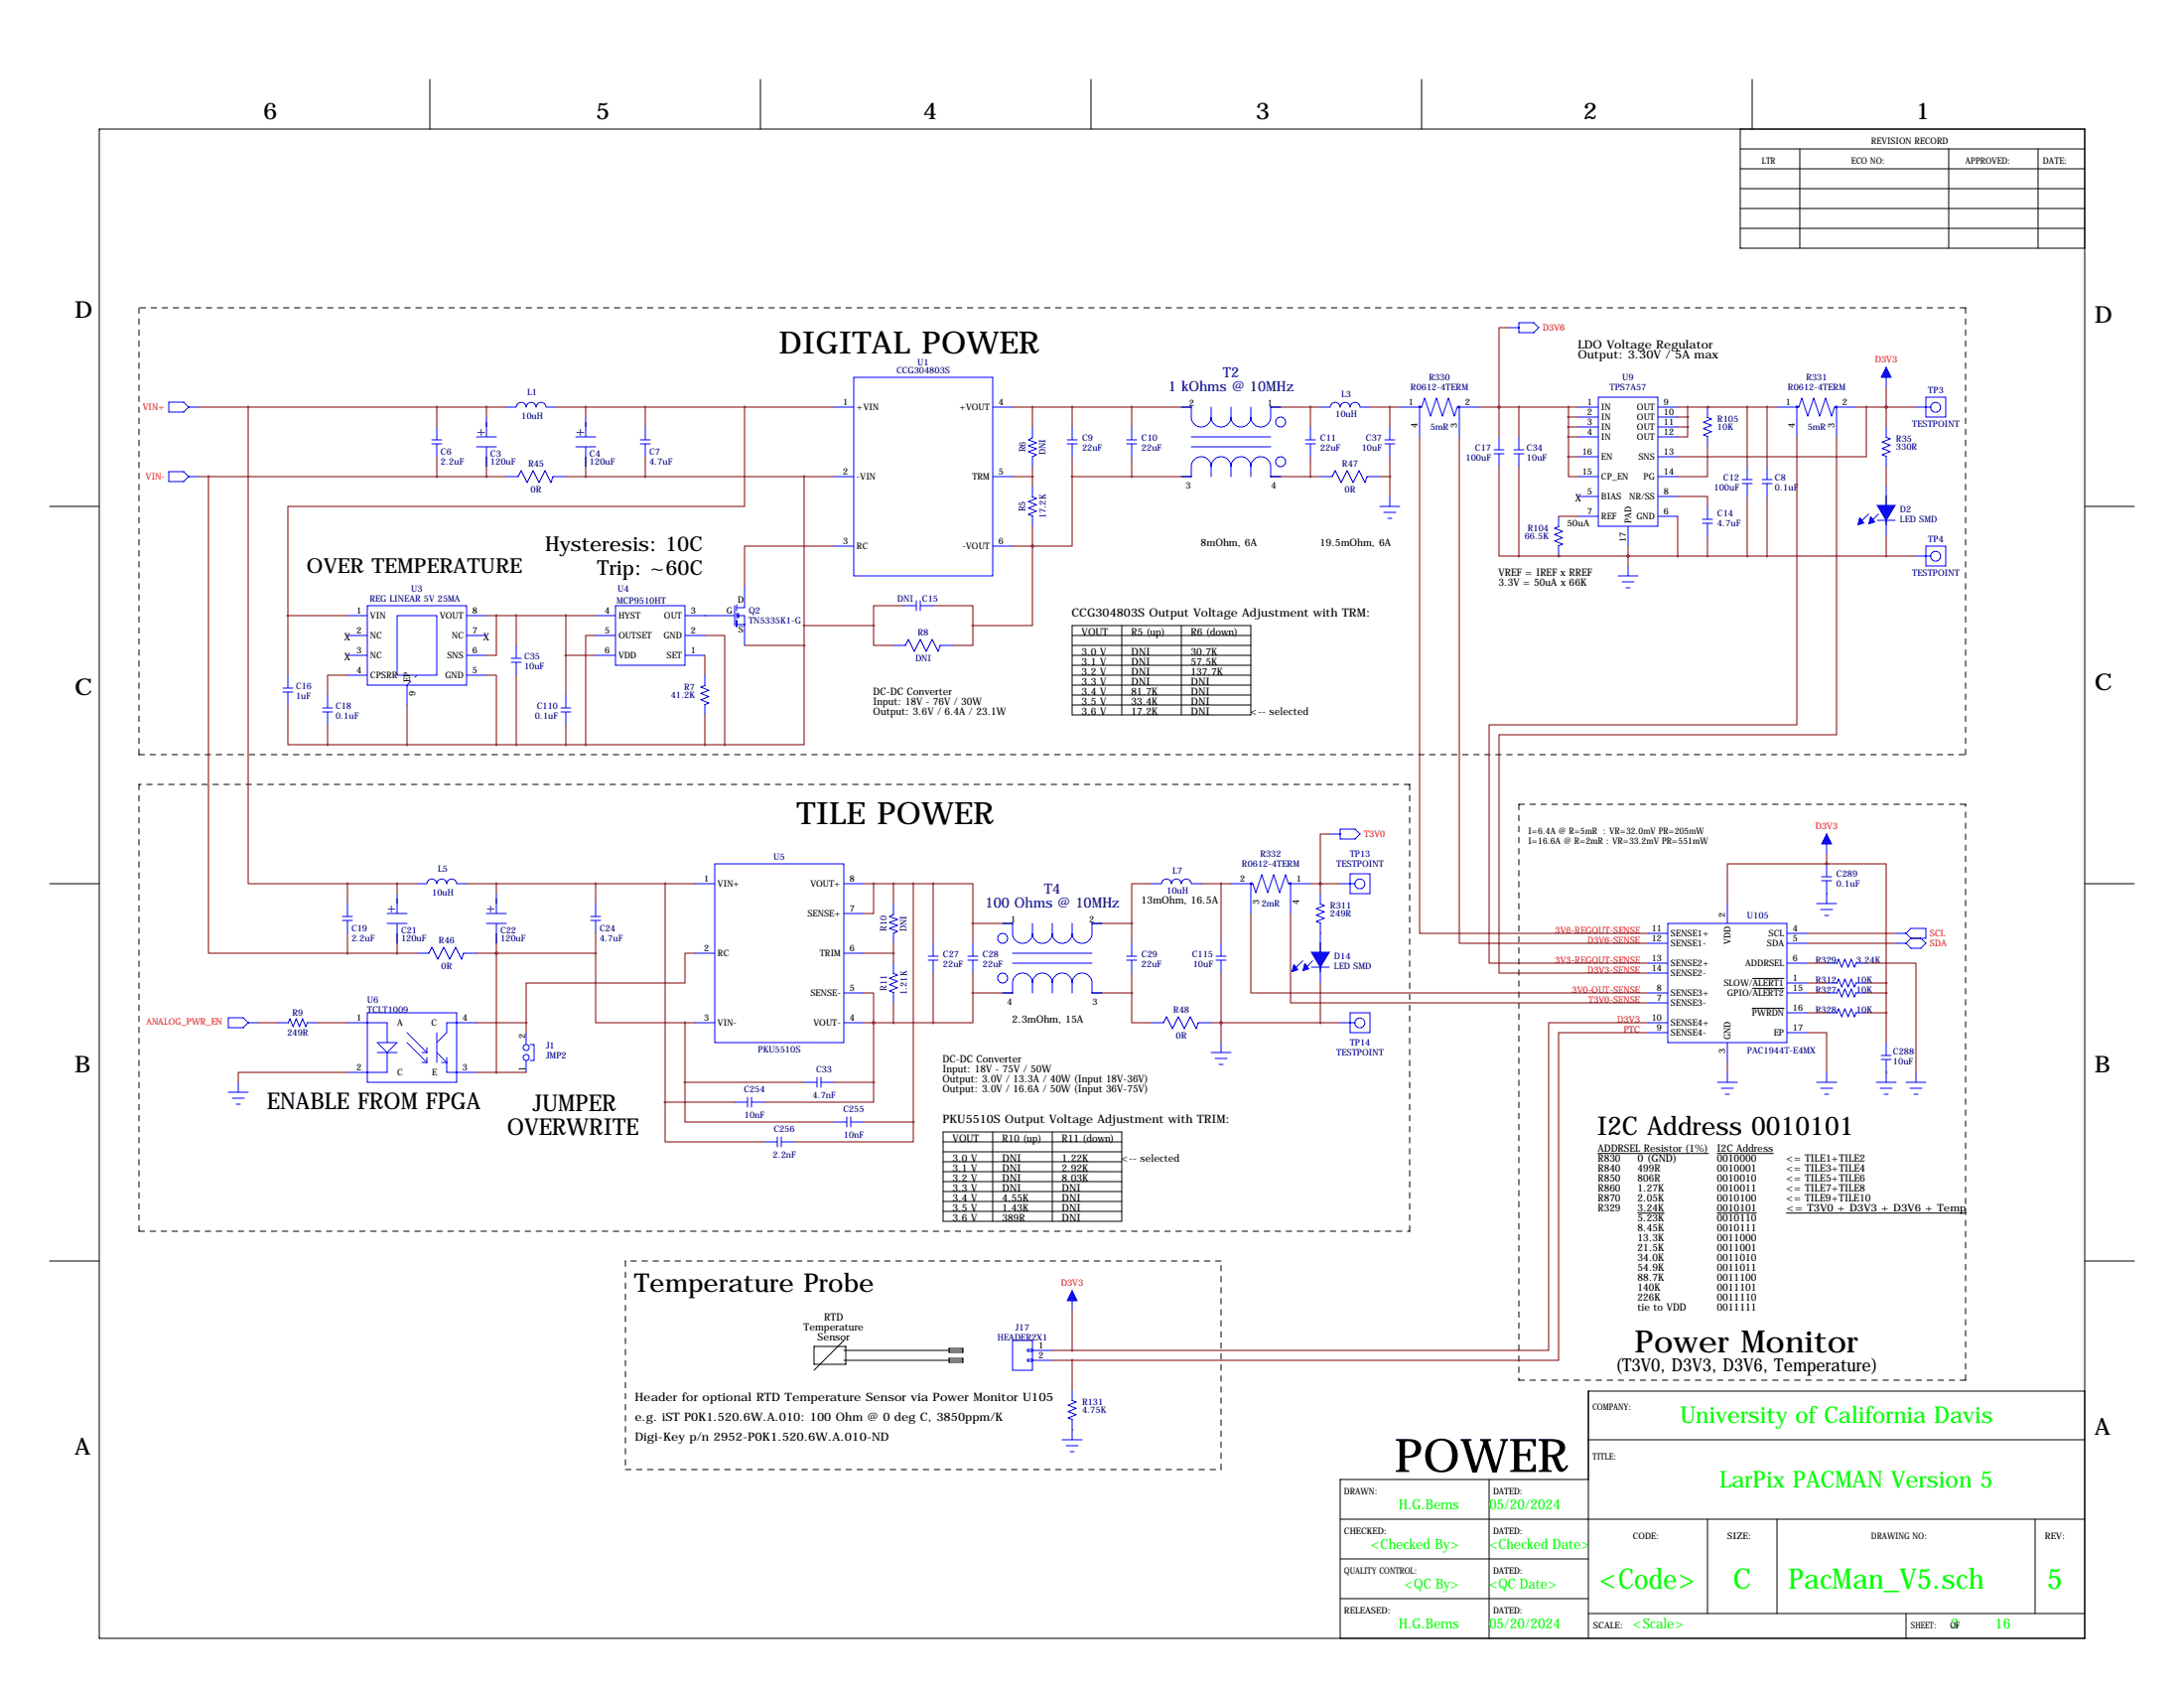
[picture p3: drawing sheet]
<svg xmlns="http://www.w3.org/2000/svg" width="559mm" height="432mm" viewBox="0 0 559 432" stroke-linecap="round" stroke-linejoin="round" font-family="sans-serif">
<g fill="none" stroke="#000" stroke-width=".25">
<path d="M25.4 33h508v386.1h-508zM110 20.3v12.7M194.6 20.3v12.7M279.1 20.3v12.7M363.7 20.3v12.7M445.3 38.1h88.1M445.3 33v30.5h88.1M448.3 20.3v12.7M460.5 38.1v25.4M498.6 38.1v25.4M521.5 38.1v25.4M445.3 48.3h88.1"/>
<path d="M445.3 43.2h88.1M445.3 53.3h88.1M445.3 58.4h88.1M12.7 129.5h12.7M533.4 129.5h12.7M274.3 160h45.7v22.9h-45.7zM274.3 177.8h45.7M274.3 175.3h45.7M274.3 172.7h45.7M274.3 170.2h45.7M274.3 167.6h45.7M274.3 165.1h45.7"/>
<path d="M274.3 162.6h45.7M287 160v22.9M302.3 160v22.9M274.3 180.3h45.7M12.7 226.1h12.7M533.4 226.1h12.7M448.3 257.9h8.2M448.4 252.8h8.1M448.4 250.3h8.1M241.3 289.6h45.7v22.8h-45.7zM241.3 299.7h45.7M241.3 297.2h45.7"/>
<path d="M241.3 294.6h45.7M241.3 292.1h45.7M254 289.6v22.8M269.2 289.6v22.8M408.8 295.1h28.3M439.3 295.1h14.4M241.3 309.9h45.7M241.3 307.3h45.7M241.3 304.8h45.7M241.3 302.3h45.7M419 310.3h6.8M439.3 310.3h10.1"/>
<path d="M457.1 310.3h46M12.7 322.6h12.7M533.4 322.6h12.7M208.3 344.4h8.1v4.6h-8.1zM215.9 342.9l-7.6 7.6M215.9 345.4h30.5M215.9 348h30.5M242.8 344.9h3.6v1h-3.6zM242.8 347.5h3.6v1h-3.6zM533.4 355.9h-127v63.2M381 378.5v40.6M406.4 368.3h127"/>
<path d="M406.4 378.5h-63.5v40.6M342.9 388.6h190.5M342.9 398.8h63.5M436.9 388.6v24.1M454.7 388.6v24.1M520.7 388.6v24.1M342.9 408.9h63.5M406.4 412.7h127M487.7 412.7v6.4"/>
</g>
<g fill="none" stroke="#000" stroke-width=".25" stroke-dasharray="1.4 1.4">
<path d="M35.6 78.7v114.3M502.9 78.7h-467.3M35.6 193h467.3M502.9 193v-114.3M35.6 200.7v114.3M360.7 200.7h-325.1M388.6 205.7v147.4M502.9 205.7h-114.3M35.6 315h325.1M360.7 315v-114.3M160 322.6v53.3M312.4 322.6h-152.4"/>
<path d="M388.6 353.1h114.3M502.9 353.1v-147.4M160 375.9h152.4M312.4 375.9v-53.3"/>
</g>
<g fill="none" stroke="#00f" stroke-width=".25">
<path d="M218.4 96.5h35.6v50.8h-35.6zM386.1 83.8h2.5M388.6 82.6h3.8l1.3 1.2-1.3 1.3h-3.8zM482.6 94v5.1M43.2 102.9h3.8l1.3 1.2-1.3 1.3h-3.8zM48.3 104.1h2.5M110.5 113.5h2.5M110.5 112.5h2.5M111.8 109.2v3.3M111.8 113.5v3.3M121.9 111.8h5.1M121.9 114.3h5.1"/>
<path d="M124.5 106.7v5.1M124.5 114.3v5.1M129.5 104.1h2.6a1.27 1.27 0 0 1 1.3-1.2 1.27 1.27 0 0 1 1.2 1.2 1.27 1.27 0 0 1 1.3-1.2 1.27 1.27 0 0 1 1.3 1.2 1.27 1.27 0 0 1 1.2-1.2 1.27 1.27 0 0 1 1.3 1.2h2.5M147.3 111.8h5.1M147.3 114.3h5.1M149.9 106.7v5.1M149.9 114.3v5.1M163.8 113.5h2.6M163.8 112.5h2.6M165.1 109.2v3.3M165.1 113.5v3.3M213.4 104.1h5"/>
<path d="M254 104.1h5.1M264.2 109.2v2.8l-1.1 .5 2.1 .8-2.1 .7 2.1 .8-2.1 .8 2.1 .7-1 .5v2.6M273 113.5h2.6M273 112.5h2.6M274.3 109.2v3.3M274.3 113.5v3.3M288.3 113.5h2.5M288.3 112.5h2.5M289.6 109.2v3.3M289.6 113.5v3.3M302.3 104.1h2.5a5 5 0 0 0 .6 4.2 2.54 2.54 0 0 0 2.8 .8 2.54 2.54 0 0 0 1.7-2.4M304.8 111.8h20.3"/>
<path d="M304.8 114.3h20.3M309.9 106.7a2.54 2.54 0 0 0 2.5 2.5 2.54 2.54 0 0 0 2.6-2.5M309.9 119.4a2.54 2.54 0 0 1 2.5-2.6 2.54 2.54 0 0 1 2.6 2.6M309.9 119.4a2.54 2.54 0 0 0-2.6-2.6 2.54 2.54 0 0 0-2.5 2.6v2.5h-2.5M309.9 104.1v2.6M309.9 119.4v2.5M315 106.7a2.54 2.54 0 0 0 2.5 2.5 2.54 2.54 0 0 0 2.5-2.5M315 119.4a2.54 2.54 0 0 1 2.5-2.6 2.54 2.54 0 0 1 2.5 2.6M315 104.1v2.6M315 119.4v2.5M320 119.4a2.54 2.54 0 0 1 2.6-2.6 2.54 2.54 0 0 1 2.5 2.6v2.5h2.6M320 104.1v2.6"/>
<path d="M320 119.4v2.5M327.7 104.1h-2.6a5 5 0 0 1-.5 4.2 2.54 2.54 0 0 1-2.9 .8 2.54 2.54 0 0 1-1.7-2.4M334 113.5h2.5M334 112.5h2.5M335.3 109.2v3.3M335.3 113.5v3.3M337.8 104.1h2.6a1.27 1.27 0 0 1 1.2-1.2 1.27 1.27 0 0 1 1.3 1.2 1.27 1.27 0 0 1 1.3-1.2 1.27 1.27 0 0 1 1.2 1.2 1.27 1.27 0 0 1 1.3-1.2 1.27 1.27 0 0 1 1.3 1.2h2.5M354.3 113.5h2.6M354.3 112.5h2.6M355.6 109.2v3.3M355.6 113.5v3.3M358.1 104.1h5.6l.8-2.2 1.5 4.5 1.5-4.5 1.6 4.5 1.5-4.5 1.5 4.5 .8-2.3h5.6"/>
<path d="M363.2 104.1v7.7M373.4 104.1v7.7M382.3 116.1h2.5M382.3 115.1h2.5M383.5 111.8v3.3M383.5 116.1v3.3M387.3 116.1h2.6M387.3 115.1h2.6M388.6 111.8v3.3M388.6 116.1v3.3M403.9 104.1h5M403.9 111.8h5"/>
<path d="M403.9 106.7h5M403.9 109.2h5M403.9 116.8h5M408.9 101.6h15.3v33h-15.3zM424.2 104.1h5.1M424.2 111.8h5.1M424.2 106.7h5.1M424.2 109.2h5.1M424.2 116.8h5.1M436.9 104.1v2.7l1 .4-2 .8 2 .8-2 .8 2 .8-2 .9 1 .4v2.6M447 119.4v3.3M452.1 119.4v3.3"/>
<path d="M454.7 104.1h5.5l.8-2.2 1.5 4.5 1.6-4.5 1.5 4.5 1.5-4.5 1.5 4.5 .8-2.3h5.6M459.7 104.1v7.7M469.9 104.1v7.7M482.6 109.2v2.7l1 .4-2 .8 2 .8-2 .8 2 .8-2 .8 1 .4v2.7M490.2 104.1h3.8M492.8 101.6h5v5.1h-5zM43.2 120.6h3.8l1.3 1.3-1.3 1.3h-3.8zM48.3 121.9h2.5M129.5 121.9h3.1l.7-1.5 1.6 3 1.5-3 1.5 3 1.5-3 1.6 3 .5-1.5h3.3M213.4 121.9h5M213.4 139.7h5M254 121.9h5.1"/>
<path d="M254 139.7h5.1M264.2 124.5v2.6l1 .4-2.1 .8 2.1 .8-2.1 .8 2.1 .9-2.1 .8 1.1 .4v2.6M337.8 121.9h3.1l.7-1.5 1.6 3 1.5-3 1.5 3 1.5-3 1.5 3 .6-1.5h3.3M353.1 129.5h5M354.1 131.1h3M355.1 132.6h1M355.6 127v2.5M398.8 132.1v2.6l-1 .4 2 .8-2 .9 2 .8-2 .8 2 .8-1 .4v2.6M403.9 121.9h5M403.9 127h5M403.9 132.1h5M416.6 134.6v5.1"/>
<path d="M424.2 121.9h5.1M424.2 127h5.1M424.2 132.1h5.1M435.6 133.9h2.5M435.6 132.8h2.5M436.9 129.5v3.3M436.9 133.9v3.3M445.8 123.7h2.5M445.8 122.7h2.5M447 123.7v3.3M450.8 123.7h2.6M450.8 122.7h2.6"/>
<path d="M452.1 123.7v3.3M478.1 131.5l-2.5 2.5M480.3 133.1h4.6M480.7 131.5l-2.6 2.5M482.6 124.5v12.7M492.8 139.7h5v5.1h-5zM88.9 157.5h5.1M94 154.9h25.4v20.4h-25.4zM101.6 157.5h10.2v15.2h-10.2zM119.4 157.5h5.1M152.4 157.5h5.1M157.5 154.9h17.8v15.3h-17.8z"/>
<path d="M175.3 157.5h12.7M188 154.9v5.1M188.5 154.7v1.5M188.5 156.7v1.5M188.5 158.8v1.5M188.5 157.5l.5-.5v1zM188.5 159.8h2M189 157.5h1.5v7.6M190.5 149.9v5.5h-2M231.1 154.9h3.3M234.4 153.7v2.5M235.5 154.9h3.3"/>
<path d="M235.5 153.7v2.5M414 147.3h5.1M415 148.8h3.1M416.1 150.4h1M416.6 144.8v2.5M490.2 142.2h3.8M72.4 177h2.5M72.4 176h2.5M73.7 172.7v3.3M73.7 177v3.3M83.8 177.8v3.3M88.9 172.7h5.1"/>
<path d="M88.9 162.6h5.1M88.9 167.6h5.1M104.1 175.3v5M119.4 172.7h5.1M119.4 162.6h5.1M119.4 167.6h5.1M130.8 169.4h2.5M130.8 168.4h2.5M132.1 165.1v3.3M132.1 169.4v3.3M144.8 177.8v3.3M152.4 162.6h5.1"/>
<path d="M152.4 167.6h5.1M175.3 162.6h5M175.3 167.6h5M180.3 172.7v2.7l-1 .4 2.1 .8-2.1 .8 2.1 .8-2.1 .8 2.1 .8-1.1 .4v2.7M228.6 165.1h3l.8-1.5 1.5 3 1.6-3 1.5 3 1.5-3 1.5 3 .5-1.5h3.3M82.5 182.1h2.6M82.5 181.1h2.6M83.8 182.1v3.3M143.5 182.1h2.5M143.5 181.1h2.5M144.8 182.1v3.3M340.4 213.4h2.5"/>
<path d="M342.9 212.1h3.8l1.3 1.3-1.3 1.2h-3.8zM467.4 213.4v5M87.6 235.5h2.6M87.6 234.4h2.6M88.9 231.1v3.3M88.9 235.5v3.3M99.1 233.7h5M99.1 236.2h5M101.6 228.6v5.1M101.6 236.2v5.1M106.7 226.1l2.5-.1a1.27 1.27 0 0 1 1.3-1.2 1.27 1.27 0 0 1 1.3 1.3 1.27 1.27 0 0 1 1.2-1.3 1.27 1.27 0 0 1 1.3 1.3 1.27 1.27 0 0 1 1.3-1.3 1.27 1.27 0 0 1 1.2 1.3h2.6M124.5 233.7h5"/>
<path d="M124.5 236.2h5M127 228.6v5.1M127 236.2v5.1M151.1 235.5h2.6M151.1 234.4h2.6M152.4 231.1v3.3M152.4 235.5v3.3M177.8 226.1h5.1M182.9 221h33v45.7h-33zM215.9 226.1h5.1M215.9 233.7h5.1M228.6 231.1v2.8l-1 .5 2 .8-2 .8 2 .7-2 .8 2 .8-1 .5v2.5"/>
<path d="M256.5 236.2h2.6a5 5 0 0 0 .5 4.1 2.54 2.54 0 0 0 2.9 .9 2.54 2.54 0 0 0 1.7-2.4M264.2 238.8a2.54 2.54 0 0 0 2.5 2.5 2.54 2.54 0 0 0 2.5-2.5M264.2 236.2v2.6M269.2 238.8a2.54 2.54 0 0 0 2.6 2.5 2.54 2.54 0 0 0 2.5-2.5M269.2 236.2v2.6M274.3 236.2v2.6M281.9 236.2h-2.5a5 5 0 0 1-.6 4.1 2.54 2.54 0 0 1-2.8 .9 2.54 2.54 0 0 1-1.7-2.4M294.6 226.1l2.6-.1a1.27 1.27 0 0 1 1.3-1.2 1.27 1.27 0 0 1 1.2 1.3 1.27 1.27 0 0 1 1.3-1.3 1.27 1.27 0 0 1 1.3 1.3 1.27 1.27 0 0 1 1.2-1.3 1.27 1.27 0 0 1 1.3 1.3h2.5M315 226.1h5.5l.8 2.2 1.5-4.5 1.6 4.5 1.5-4.5 1.5 4.5 1.5-4.5 .8 2.3h5.6M320 226.1v7.6M330.2 226.1v7.6M337.8 228.6v2.6l1 .4-2 .9 2 .8-2 .8 2 .8-2 .8 1 .4v15.4"/>
<path d="M342.9 226.1h3.8M345.4 223.5h5.1v5.1h-5.1zM421.6 238.8h5.1M426.7 236.2h30.5v30.5h-30.5zM442 231.1v5.1M457.2 238.8h5.1M464.8 231.1h5.1M465.8 232.7h3.1M466.1 225.3h2.5M466.1 224.3h2.5M466.9 234.2h1M467.4 221v3.3"/>
<path d="M467.4 225.3v5.8M485.1 238.8h2.6M487.7 238.8l1.2-1.3h3.9v2.5h-3.9M487.7 238.8l1.2 1.2M94 259.1h22.8v17.8h-22.8zM106.7 243.8h3l.8-1.5 1.5 3.1 1.5-3.1 1.6 3.1 1.5-3.1 1.5 3.1 .5-1.6h3.3M177.8 243.8h5.1M215.9 243.8h5.1M215.9 254h5.1M228.6 246.4v2.6l1 .4-2 .8 2 .9-2 .8 2 .8-2 .8 1 .4v2.6M237.5 245.6h2.5M237.5 244.6h2.5"/>
<path d="M238.8 241.3v3.3M238.8 245.6v3.3M247.6 245.6h2.6M247.6 244.6h2.6M248.9 241.3v3.3M248.9 245.6v3.3M259.1 243.8h20.3M259.1 246.4h20.3M264.2 251.5a2.54 2.54 0 0 0-2.6-2.6 2.54 2.54 0 0 0-2.5 2.6v2.5h-2.6M264.2 251.5a2.54 2.54 0 0 1 2.5-2.6 2.54 2.54 0 0 1 2.5 2.6M264.2 251.5v2.5M269.2 251.5a2.54 2.54 0 0 1 2.6-2.6 2.54 2.54 0 0 1 2.5 2.6"/>
<path d="M269.2 251.5v2.5M274.3 251.5a2.54 2.54 0 0 1 2.6-2.6 2.54 2.54 0 0 1 2.5 2.6v2.5h2.5M274.3 251.5v2.5M288.3 245.6h2.5M288.3 244.6h2.5M289.6 241.3v3.3M289.6 245.6v3.3M311.1 245.6h2.6M311.1 244.6h2.6M312.4 241.3v3.3M312.4 245.6v3.3M333.3 245.8l-2.5 2.5"/>
<path d="M335.5 247.4h4.6M335.9 245.8l-2.6 2.5M345.4 259.1h5.1v5.1h-5.1zM421.6 254h5.1M421.6 246.4h5.1M421.6 241.3h5.1M421.6 256.5h5.1M421.6 248.9h5.1M457.2 259.1h5.1M457.2 254h5.1M457.2 246.4h5.1M457.2 251.5h5.1"/>
<path d="M457.2 241.3h5.1M467.4 259.1h2.6l.4-1 .8 2 .8-2 .8 2 .9-2 .8 2 .4-1h2.6M467.4 254h2.6l.4-1 .8 2 .8-2 .8 2 .9-2 .8 2 .4-1h2.6M467.4 246.4h2.6l.4-1 .8 2 .8-2 .8 2 .9-2 .8 2 .4-1h2.6M467.4 251.5h2.6l.4-1.1 .8 2.1 .8-2.1 .8 2.1 .9-2.1 .8 2.1 .4-1h2.6M485.1 241.3h2.6M488.9 240l-1.2 1.3M491.5 240l1.3 1.3-1.3 1.3h-2.6l-1.2-1.3M58.4 260.3h3.8l1.3 1.3-1.3 1.3h-3.8zM58.4 279.4h5.1M61 276.9v2.5M63.5 261.6h2.5"/>
<path d="M71.1 261.6h2.7l.4-1 .8 2 .8-2 .8 2 .8-2 .8 2 .4-1h2.7M88.9 261.6h10.2v5.1M96.5 269.2h5.1M96.5 266.7h5.1l-2.5 2.5zM99.1 269.2v5.1h-10.2M104.1 264.2l5.1 5M104.1 266.7l5.1 5.1M107.9 269.2h1.3M107.9 271.8h1.3M109.2 268v1.2M109.2 270.5v1.3M111.8 264.2v7.6"/>
<path d="M111.8 269.2l2.5 2.6h-1.3M114.3 270.5v3.8h7.6M121.9 261.6h-7.6v2.6l-2.5 2.5M134.6 264.2v3M134.6 271.3v3M135.6 267.2h1.1v4.1h-1.1M177.8 261.6h5.1M205.7 276.9h3.3M209 275.6v2.5M210.1 276.9h3.3M210.1 275.6v2.5M215.9 261.6h5.1"/>
<path d="M294.6 261.6h3.1l.7-1.5 1.6 3 1.5-3 1.5 3 1.5-3 1.6 3 .5-1.5h3.3M309.9 269.2h5.1M310.9 270.8h3M311.9 272.3h1M312.4 266.7v2.5M342.9 261.6h3.8M421.6 261.6h5.1M421.6 264.2h5.1M439.4 276.9h5.1M440.4 278.4h3.1M441.5 279.9h1M442 266.7v5.1"/>
<path d="M442 274.3v2.6M457.2 264.2h5.1M464.8 276.9h5.1M465.8 278.4h3.1M466.9 279.9h1M467.4 274.3v2.6M480.1 276.9h5M481.1 278.4h3M481.3 271h2.6M481.3 270h2.6M482.1 279.9h1M482.6 266.7v3.3"/>
<path d="M482.6 271v5.9M487.7 276.9h5.1M488.7 278.4h3M489.7 279.9h1M490.2 274.3v2.6M59.4 280.9h3.1M60.5 282.4h1M188 281.9h3.3M191.3 280.7v2.5M192.3 280.7v2.5M192.3 281.9h3.3M195.6 292.1h3.3"/>
<path d="M198.9 290.8v2.6M199.9 290.8v2.6M199.9 292.1h3.3M213.4 287h3.3M216.7 285.8v2.5M217.7 285.8v2.5M217.7 287h3.3M274.3 330.2v5.1M259.1 342.9h5.1v7.6h-5.1zM264.2 345.2h-1.3v.5h1.3M264.2 347.7h-1.3v.5h1.3M264.2 345.4h5"/>
<path d="M264.2 348h5M274.3 355.6v2.6l1 .4-2 .9 2 .8-2 .8 2 .8-2 .8 1 .4v5.2M271.8 368.3h5.1M272.8 369.8h3M273.8 371.3h1"/>
<circle cx="327.7" cy="118.1" r="1.27"/>
<circle cx="327.7" cy="107.9" r="1.27"/>
<circle cx="363.2" cy="104.1" r=".25"/>
<circle cx="373.3" cy="104.1" r=".25"/>
<circle cx="459.7" cy="104.1" r=".25"/>
<circle cx="469.8" cy="104.1" r=".25"/>
<circle cx="495.2" cy="104.2" r="1.27"/>
<circle cx="495.2" cy="142.3" r="1.27"/>
<circle cx="320.1" cy="226.1" r=".25"/>
<circle cx="330.2" cy="226.1" r=".25"/>
<circle cx="347.9" cy="226.1" r="1.27"/>
<circle cx="256.5" cy="240" r="1.27"/>
<circle cx="256.5" cy="250.2" r="1.27"/>
<circle cx="134.6" cy="268" r=".76"/>
<circle cx="134.6" cy="270.5" r=".76"/>
<circle cx="347.9" cy="261.7" r="1.27"/>
</g>
<path d="M104.1 175.3l2.6-2.6" fill="none" stroke="#00f" stroke-width=".25" stroke-dasharray="1.4 1.4"/>
<g fill="#00f" stroke="#00f" stroke-width=".25">
<path d="M482.6 129.3h2.3l-2.3 3.8z"/>
<path d="M480.3 129.3h2.3v3.8z"/>
<path d="M478.6 132.2l1.1 1.3-1.6 .5z"/>
<path d="M475.8 132.5l1.1 1.3-1.6 .5z"/>
<path d="M337.8 243.6h2.3l-2.3 3.8z"/>
<path d="M335.5 243.6h2.3v3.8z"/>
<path d="M333.9 246.5l1 1.3-1.6 .5z"/>
<path d="M331.1 246.8l1 1.3-1.5 .5z"/>
<path d="M467.4 213.4l1.2 2.5h-2.5z"/>
<path d="M482.6 94l1.3 2.5h-2.6z"/>
<path d="M274.3 330.2l1.3 2.5h-2.6z"/>
</g>
<g fill="none" stroke="#800000" stroke-width=".25">
<path d="M386.1 83.8h-2.6v20.3M482.6 99.1v10.1M50.8 104.1h78.7M63.5 104.1v122h25.4M111.8 104.1v5.1M111.8 116.8v5.1M124.5 104.1v2.6M124.5 119.4v2.5M142.2 104.1h71.2M149.9 104.1v2.6M149.9 119.4v2.5M165.1 104.1v5.1"/>
<path d="M165.1 116.8v5.1M190.5 104.1v25.4h-116.8v28M259.1 104.1h43.2M264.2 104.1v5.1M264.2 119.4v5.1M274.3 104.1v5.1M274.3 116.8v5.1M289.6 104.1v5.1M289.6 116.8v5.1M327.7 104.1h10.1M335.3 104.1v5.1M335.3 116.8v5.1"/>
<path d="M350.5 104.1h7.6M355.6 104.1v5.1M355.6 116.8v10.2M363.2 111.8v127h58.4M373.4 111.8v129.5h48.2M378.5 104.1h25.4M383.5 104.1h.1M383.5 119.4v22.8h5.1M383.5 104.1v7.7M388.6 104.1v7.7M388.6 119.4v22.8M401.3 116.8v5.1h2.6"/>
<path d="M401.3 104.1v12.7M401.3 106.7h2.6M401.3 109.2h2.6M401.3 111.8h2.6M401.3 116.8h2.6M429.3 104.1h25.4M429.3 106.7h2.5M429.3 109.2h2.5M431.8 109.2v2.6h-2.5M431.8 104.1v5.1M436.9 104.1h.1M436.9 114.3v7.6h-7.6"/>
<path d="M447 104.1v15.3M452.1 104.1v15.3M459.7 111.8v73.6h-78.7v61h40.6M469.9 111.8v76.2h-86.4v60.9h38.1M475 104.1h15.2M477.5 104.1v12.7h-48.2M482.6 104.1h.1M482.6 119.4v5.1M50.8 121.9h78.7M53.3 121.9v121.9h35.6M144.8 121.9h68.6M205.7 121.9v43.2"/>
<path d="M213.4 139.7h-22.9v10.2M259.1 139.7h5.1M259.1 121.9h5.1M264.2 139.7h.1M264.2 139.7v20.3h-15.3M264.2 134.6v5.1M274.3 121.9v17.8h-10.1M274.3 121.9h28M327.7 121.9h10.1M353.1 121.9h2.5M398.8 132.1h5.1M416.6 139.7v5.1"/>
<path d="M429.3 127h7.6v2.5M429.3 132.1v10.1M436.9 137.2v5M447 127v15.2M452.1 127v15.2M482.6 137.2v5M73.7 157.5h15.2M73.7 157.5v15.2M124.5 157.5h27.9M127 157.5v10.1h-2.5M132.1 157.5v7.6M144.8 157.5v20.3"/>
<path d="M180.3 157.5h.1M231.1 154.9h-7.6v5.1M238.8 154.9h10.1v5.1M388.6 142.2h101.6M398.8 142.2h.1M416.6 142.2h.1M88.9 172.7h-5.1v5.1M124.5 172.7h2.5v17.8M132.1 172.7v17.8M144.8 167.6h7.6M152.4 162.6h-2.5v27.9M180.3 162.6h5.1v27.9"/>
<path d="M180.3 167.6v5.1M190.5 165.1h15.2M205.7 165.1v25.4h-20.3M205.7 160h17.8M223.5 160v5.1h5.1M248.9 160v5.1h-5.1M73.7 180.3v10.2h10.1M83.8 190.5h101.6M83.8 185.4v5.1M104.1 180.3v10.2M144.8 185.4v5.1M180.3 182.9v7.6"/>
<path d="M340.4 213.4h-2.6v12.7M467.4 218.4v2.6M88.9 226.1h17.8M88.9 226.1v5M88.9 238.8v5M101.6 226.1v2.5M119.4 226.1h58.4M127 226.1v2.5M152.4 226.1v5M152.4 238.8v5M170.2 226.1v55.8M221 226.1h17.8"/>
<path d="M223.5 226.1v7.6h-2.5M228.6 226.1v5M233.7 226.1v60.9M238.8 226.1h10.1v10.1M238.8 226.1v15.2M248.9 236.2h7.6M248.9 236.2v5.1M281.9 236.2h7.7M289.6 236.2v5.1M294.6 226.1h-5v10.1M307.3 226.1h7.7M312.4 226.1v15.2"/>
<path d="M320 233.7v20.3h101.6M330.2 233.7v22.8h91.4M335.3 226.1h7.6M337.8 238.8h.1M337.8 226.1h.1M337.8 226.1v2.5M462.3 238.8h22.8M467.4 228.6h.1M467.4 221h15.2v30.5M467.4 221h-25.4v10.1M467.4 221h.1M88.9 243.8h17.8"/>
<path d="M101.6 241.3v2.5M121.9 243.8h30.5M127 243.8h.1M127 241.3v33M152.4 243.8v17.8h22.9M177.8 243.8h-2.5v7.7h-40.7v10.1M221 254h2.5v7.6M221 243.8h7.6M228.6 241.3v5.1M228.6 256.5v5.1M238.8 248.9v12.7M248.9 254v7.6h-10.1"/>
<path d="M248.9 254h7.6M248.9 248.9v5.1M281.9 254h7.7M289.6 254v7.6h5M289.6 248.9v5.1M312.4 248.9v17.8M337.8 251.5v10.1M462.3 254h5.1M462.3 241.3h22.8M462.3 259.1h5.1M462.3 251.5h5.1M462.3 246.4h5.1"/>
<path d="M477.5 246.4h12.7v27.9M477.5 254h5.1M477.5 259.1h5.1M477.5 251.5h5.1M482.6 251.5v15.2M66 261.6h5.1M81.3 261.6h7.6M88.9 274.3h-27.9v2.6M121.9 261.6h12.7M121.9 274.3h12.7M134.6 261.6v2.6M175.3 276.9v10.1h38.1"/>
<path d="M175.3 261.6h2.5M175.3 276.9h30.4M175.3 261.6v15.3M213.4 276.9h10.1M221 261.6h17.8M223.5 261.6h.1M223.5 276.9v5h-27.9M223.5 261.6v15.3M309.9 261.6h33M312.4 261.6h.1M421.6 264.2h-22.8v83.8h-124.5M421.6 261.6h-25.4v83.8h-121.9"/>
<path d="M442 271.8v2.5M462.3 264.2h5.1v10.1M482.6 274.3h.1M170.2 281.9v10.2h25.4M170.2 281.9h17.8M221 287h12.7M233.7 287v5.1h-30.5M274.3 335.3v10.1M269.2 345.4h5.1M269.2 348h5.1M274.3 348v7.6M274.3 365.8h.1"/>
</g>
<path d="M264.1 139.7a.05 .05 0 0 0 .1 0 .05 .05 0 0 0-.1 0zM124.4 104.1a.05 .05 0 0 0 .1 0 .05 .05 0 0 0-.1 0zM149.8 104.1a.05 .05 0 0 0 .1 0 .05 .05 0 0 0-.1 0zM264.1 104.1a.05 .05 0 0 0 .1 0 .05 .05 0 0 0-.1 0zM289.5 121.9a.05 .05 0 0 0 .1 0 .05 .05 0 0 0-.1 0zM289.5 104.1a.05 .05 0 0 0 .1 0 .05 .05 0 0 0-.1 0zM104.1 190.5a.05 .05 0 0 0 .1 0 .05 .05 0 0 0-.1 0zM73.6 157.5a.05 .05 0 0 0 .1 0 .05 .05 0 0 0-.1 0zM180.3 190.5a.05 .05 0 0 0 .1 0 .05 .05 0 0 0-.1 0zM149.8 190.5a.05 .05 0 0 0 .1 0 .05 .05 0 0 0-.1 0zM149.8 121.9a.05 .05 0 0 0 .1 0 .05 .05 0 0 0-.1 0zM124.4 121.9a.05 .05 0 0 0 .1 0 .05 .05 0 0 0-.1 0zM111.7 104.1a.05 .05 0 0 0 .1 0 .05 .05 0 0 0-.1 0zM111.7 121.9a.05 .05 0 0 0 .1 0 .05 .05 0 0 0-.1 0zM53.3 121.9a.05 .05 0 0 0 .1 0 .05 .05 0 0 0-.1 0zM175.2 261.6a.05 .05 0 0 0 .1 0 .05 .05 0 0 0-.1 0zM175.2 276.9a.05 .05 0 0 0 .1 0 .05 .05 0 0 0-.1 0zM205.7 121.9a.05 .05 0 0 0 .1 0 .05 .05 0 0 0-.1 0zM205.7 165.1a.05 .05 0 0 0 .1 0 .05 .05 0 0 0-.1 0zM205.7 160a.05 .05 0 0 0 .1 0 .05 .05 0 0 0-.1 0zM264.1 139.7a.05 .05 0 0 0 .1 0 .05 .05 0 0 0-.1 0zM264.1 121.9a.05 .05 0 0 0 .1 0 .05 .05 0 0 0-.1 0zM429.2 142.2a.05 .05 0 0 0 .1 0 .05 .05 0 0 0-.1 0zM416.5 142.2a.05 .05 0 0 0 .1 0 .05 .05 0 0 0-.1 0zM467.3 221a.05 .05 0 0 0 .1 0 .05 .05 0 0 0-.1 0zM467.3 221a.05 .05 0 0 0 .1 0 .05 .05 0 0 0-.1 0zM383.5 104.1a.05 .05 0 0 0 .1 0 .05 .05 0 0 0-.1 0zM416.5 142.2a.05 .05 0 0 0 .1 0 .05 .05 0 0 0-.1 0zM447 104.1a.05 .05 0 0 0 .1 0 .05 .05 0 0 0-.1 0zM447 142.2a.05 .05 0 0 0 .1 0 .05 .05 0 0 0-.1 0zM289.5 236.2a.05 .05 0 0 0 .1 0 .05 .05 0 0 0-.1 0zM289.5 254a.05 .05 0 0 0 .1 0 .05 .05 0 0 0-.1 0zM238.7 261.6a.05 .05 0 0 0 .1 0 .05 .05 0 0 0-.1 0zM238.7 226.1a.05 .05 0 0 0 .1 0 .05 .05 0 0 0-.1 0zM383.5 104.1a.05 .05 0 0 0 .1 0 .05 .05 0 0 0-.1 0z" fill="#800000" stroke="#800000" stroke-width=".63"/>
<text font-size="11.9" x="356.8" y="376.5">POWER</text>
<g font-size="7.9">
<text x="199.2" y="90.3">DIGITAL POWER</text>
<text x="203.8" y="210.7">TILE POWER</text>
<text x="418.2" y="345.8">Power Monitor</text>
</g>
<g font-size="7.3" fill="#0f0">
<text x="409.3" y="406.4">&lt;Code&gt;</text>
<text x="443.5" y="406.4">C</text>
<text x="457.6" y="406.4">PacMan_V5.sch</text>
<text x="523.7" y="406.4">5</text>
</g>
<g font-size="6.6">
<text x="408.6" y="290.3">I2C Address 0010101</text>
<text x="162.3" y="330.5">Temperature Probe</text>
</g>
<g font-size="5.9">
<text x="67.3" y="30.5">6</text>
<text x="152.4" y="30.5">5</text>
<text x="236.2" y="30.5">4</text>
<text x="321.3" y="30.5">3</text>
<text x="405.1" y="30.5">2</text>
<text x="490.2" y="30.5">1</text>
<text x="19" y="81.3">D</text>
<text x="535.9" y="82.6">D</text>
<text x="19" y="177.8">C</text>
<text x="535.9" y="176.5">C</text>
<text x="19" y="274.3">B</text>
<text x="535.9" y="274.3">B</text>
<text x="68.3" y="283.8">ENABLE FROM FPGA</text>
<text x="136.3" y="284.3">JUMPER</text>
<text x="129.7" y="290.4">OVERWRITE</text>
<text x="535.9" y="367">A</text>
<text x="19" y="372.1">A</text>
</g>
<g font-size="5.9" fill="#0f0">
<text x="429.9" y="364">University of California Davis</text>
<text x="440" y="380.5">LarPix PACMAN Version 5</text>
</g>
<g font-size="5.3">
<text x="139.4" y="141">Hysteresis: 10C</text>
<text x="78.5" y="146.6">OVER TEMPERATURE</text>
<text x="152.8" y="147.1">Trip: ~60C</text>
</g>
<text font-size="4.6" x="413.4" y="350.7">(T3V0, D3V3, D3V6, Temperature)</text>
<g font-size="3.6" fill="#000080">
<text x="299" y="100.1">1 kOhms @ 10MHz</text>
<text x="312.9" y="96.5">T2</text>
<text x="121.9" y="111.5">+</text>
<text x="147.3" y="111.5">+</text>
<text x="99.1" y="233.4">+</text>
<text x="124.5" y="233.4">+</text>
<text x="252.1" y="232.2">100 Ohms @ 10MHz</text>
<text x="267.2" y="228.6">T4</text>
</g>
<g font-size="3.6" fill="#0f0">
<text x="357.9" y="386.1">H.G.Berns</text>
<text x="381" y="386.1">05/20/2024</text>
<text x="350.8" y="396.2">&lt;Checked By&gt;</text>
<text x="381" y="396.2">&lt;Checked Date&gt;</text>
<text x="359.4" y="406.4">&lt;QC By&gt;</text>
<text x="381" y="406.4">&lt;QC Date&gt;</text>
<text x="357.9" y="416.6">H.G.Berns</text>
<text x="381" y="416.6">05/20/2024</text>
<text x="417.8" y="416.6">&lt;Scale&gt;</text>
<text x="499.1" y="416.6">3</text>
<text x="510.5" y="416.6">16</text>
</g>
<g font-size="3">
<text x="403.7" y="89.1">LDO Voltage Regulator</text>
<text x="403.7" y="91.6">Output: 3.30V / 5A max</text>
<text x="274.2" y="157.6">CCG304803S Output Voltage Adjustment with TRM:</text>
<text x="241.1" y="287.2">PKU5510S Output Voltage Adjustment with TRIM:</text>
<text x="162.4" y="358.3">Header for optional RTD Temperature Sensor via Power Monitor U105</text>
<text x="162.4" y="363.4">e.g. iST P0K1.520.6W.A.010: 100 Ohm @ 0 deg C, 3850ppm/K</text>
<text x="162.4" y="368.5">Digi-Key p/n 2952-P0K1.520.6W.A.010-ND</text>
</g>
<g font-size="2.6">
<text x="403" y="128.2">X</text>
<text x="307.2" y="139.8">8mOhm, 6A</text>
<text x="337.7" y="139.8">19.5mOhm, 6A</text>
<text x="383.4" y="147.4">VREF = IREF x RREF</text>
<text x="383.4" y="150">3.3V = 50uA x 66K</text>
<text x="88.1" y="163.7">X</text>
<text x="123.6" y="163.7">X</text>
<text x="276.8" y="162.7">VOUT</text>
<text x="276.8" y="167.7">3.0 V</text>
<text x="289.5" y="162.7">R5 (up)</text>
<text x="289.5" y="167.7">DNI</text>
<text x="304.7" y="162.7">R6 (down)</text>
<text x="304.7" y="167.7">30.7K</text>
<text x="88.1" y="168.8">X</text>
<text x="276.8" y="170.3">3.1 V</text>
<text x="276.8" y="172.8">3.2 V</text>
<text x="289.5" y="170.3">DNI</text>
<text x="289.5" y="172.8">DNI</text>
<text x="304.7" y="170.3">57.5K</text>
<text x="304.7" y="172.8">137.7K</text>
<text x="223.4" y="177.9">DC-DC Converter</text>
<text x="276.8" y="175.4">3.3 V</text>
<text x="276.8" y="177.9">3.4 V</text>
<text x="289.5" y="175.4">DNI</text>
<text x="289.5" y="177.9">81.7K</text>
<text x="304.7" y="175.4">DNI</text>
<text x="304.7" y="177.9">DNI</text>
<text x="223.4" y="180.4">Input: 18V - 76V / 30W</text>
<text x="223.4" y="183">Output: 3.6V / 6.4A / 23.1W</text>
<text x="276.8" y="180.4">3.5 V</text>
<text x="276.8" y="183">3.6 V</text>
<text x="289.5" y="180.4">33.4K</text>
<text x="289.5" y="183">17.2K</text>
<text x="304.7" y="180.4">DNI</text>
<text x="304.7" y="183">DNI</text>
<text x="319.9" y="183">&lt;-- selected</text>
<text x="292" y="231.2">13mOhm, 16.5A</text>
<text x="259" y="261.7">2.3mOhm, 15A</text>
<text x="241.2" y="271.9">DC-DC Converter</text>
<text x="241.2" y="274.4">Input: 18V - 75V / 50W</text>
<text x="241.2" y="277">Output: 3.0V / 13.3A / 40W (Input 18V-36V)</text>
<text x="241.2" y="279.5">Output: 3.0V / 16.6A / 50W (Input 36V-75V)</text>
<text x="243.7" y="292.2">VOUT</text>
<text x="256.4" y="292.2">R10 (up)</text>
<text x="271.7" y="292.2">R11 (down)</text>
<text x="243.7" y="297.3">3.0 V</text>
<text x="243.7" y="299.8">3.1 V</text>
<text x="256.4" y="297.3">DNI</text>
<text x="256.4" y="299.8">DNI</text>
<text x="271.7" y="297.3">1.22K</text>
<text x="271.7" y="299.8">2.92K</text>
<text x="286.9" y="297.3">&lt;-- selected</text>
<text x="408.8" y="294.7">ADDRSEL Resistor (1%)</text>
<text x="408.8" y="297.3">R830</text>
<text x="408.8" y="299.8">R840</text>
<text x="419" y="297.3">0 (GND)</text>
<text x="419" y="299.8">499R</text>
<text x="439.3" y="294.7">I2C Address</text>
<text x="439.3" y="297.3">0010000</text>
<text x="439.3" y="299.8">0010001</text>
<text x="457.1" y="297.3">&lt;= TILE1+TILE2</text>
<text x="457.1" y="299.8">&lt;= TILE3+TILE4</text>
<text x="243.7" y="302.4">3.2 V</text>
<text x="243.7" y="304.9">3.3 V</text>
<text x="256.4" y="302.4">DNI</text>
<text x="256.4" y="304.9">DNI</text>
<text x="271.7" y="304.9">DNI</text>
<text x="271.7" y="302.4">8.03K</text>
<text x="408.8" y="302.4">R850</text>
<text x="408.8" y="304.9">R860</text>
<text x="419" y="302.4">806R</text>
<text x="419" y="304.9">1.27K</text>
<text x="439.3" y="302.4">0010010</text>
<text x="439.3" y="304.9">0010011</text>
<text x="457.1" y="302.4">&lt;= TILE5+TILE6</text>
<text x="457.1" y="304.9">&lt;= TILE7+TILE8</text>
<text x="243.7" y="307.4">3.4 V</text>
<text x="243.7" y="310">3.5 V</text>
<text x="256.4" y="307.4">4.55K</text>
<text x="256.4" y="310">1.43K</text>
<text x="271.7" y="307.4">DNI</text>
<text x="271.7" y="310">DNI</text>
<text x="408.8" y="307.4">R870</text>
<text x="408.8" y="310">R329</text>
<text x="419" y="307.4">2.05K</text>
<text x="419" y="310">3.24K</text>
<text x="439.3" y="307.4">0010100</text>
<text x="439.3" y="310">0010101</text>
<text x="457.1" y="307.4">&lt;= TILE9+TILE10</text>
<text x="457.1" y="310">&lt;= T3V0 + D3V3 + D3V6 + Temp</text>
<text x="243.7" y="312.5">3.6 V</text>
<text x="256.4" y="312.5">389R</text>
<text x="271.7" y="312.5">DNI</text>
<text x="419" y="312.5">5.23K</text>
<text x="419" y="315.1">8.45K</text>
<text x="419" y="317.6">13.3K</text>
<text x="439.3" y="312.5">0010110</text>
<text x="439.3" y="315.1">0010111</text>
<text x="439.3" y="317.6">0011000</text>
<text x="419" y="320.1">21.5K</text>
<text x="419" y="322.7">34.0K</text>
<text x="439.3" y="320.1">0011001</text>
<text x="439.3" y="322.7">0011010</text>
<text x="419" y="325.2">54.9K</text>
<text x="419" y="327.8">88.7K</text>
<text x="439.3" y="325.2">0011011</text>
<text x="439.3" y="327.8">0011100</text>
<text x="419" y="330.3">140K</text>
<text x="419" y="332.8">226K</text>
<text x="419" y="335.4">tie to VDD</text>
<text x="439.3" y="330.3">0011101</text>
<text x="439.3" y="332.8">0011110</text>
<text x="439.3" y="335.4">0011111</text>
<text x="205.6" y="340.5">Temperature</text>
<text x="210.9" y="337.9">RTD</text>
<text x="209.2" y="343">Sensor</text>
</g>
<g font-size="2.4" fill="#f00">
<text x="413.8" y="261.6">D3V3</text>
<text x="415.4" y="264.2">PTC</text>
</g>
<g font-size="2.3">
<text x="450.8" y="41.9">LTR</text>
<text x="473.7" y="41.9">ECO NO:</text>
<text x="478.8" y="36.8">REVISION RECORD</text>
<text x="502.9" y="41.9">APPROVED:</text>
<text x="522.7" y="41.9">DATE:</text>
<text x="215.6" y="103.6">1</text>
<text x="219.2" y="104.9">+VIN</text>
<text x="245.5" y="104.9">+VOUT</text>
<text x="255.5" y="103.6">4</text>
<text x="304.3" y="103.8">2</text>
<text x="324.4" y="103.8">1</text>
<text x="360.4" y="103.6">1</text>
<text x="374.9" y="103.6">2</text>
<text x="406.1" y="103.6">1</text>
<text x="406.1" y="106.2">2</text>
<text x="409.7" y="104.9">IN</text>
<text x="409.7" y="107.5">IN</text>
<text x="418.8" y="104.9">OUT</text>
<text x="418.8" y="107.5">OUT</text>
<text x="425.7" y="103.6">9</text>
<text x="425.7" y="106.2">10</text>
<text x="456.9" y="103.6">1</text>
<text x="471.4" y="103.6">2</text>
<text x="362.7" y="109.5" transform="rotate(-90 362.7 109.5)">4</text>
<text x="372.9" y="109.5" transform="rotate(-90 372.9 109.5)">3</text>
<text x="406.1" y="108.7">3</text>
<text x="406.1" y="111.3">4</text>
<text x="409.7" y="110">IN</text>
<text x="409.7" y="112.6">IN</text>
<text x="418.8" y="110">OUT</text>
<text x="418.8" y="112.6">OUT</text>
<text x="425.7" y="108.7">11</text>
<text x="425.7" y="111.3">12</text>
<text x="459.2" y="109.5" transform="rotate(-90 459.2 109.5)">4</text>
<text x="469.4" y="109.5" transform="rotate(-90 469.4 109.5)">3</text>
<text x="404.8" y="116.3">16</text>
<text x="409.7" y="117.6">EN</text>
<text x="419.2" y="117.6">SNS</text>
<text x="425.7" y="116.3">13</text>
<text x="215.6" y="121.4">2</text>
<text x="219.2" y="122.7">-VIN</text>
<text x="248.8" y="122.7">TRM</text>
<text x="255.5" y="121.4">5</text>
<text x="303.4" y="124.9">3</text>
<text x="325.2" y="124.9">4</text>
<text x="404.8" y="121.4">15</text>
<text x="409.7" y="122.7">CP_EN</text>
<text x="420.5" y="122.7">PG</text>
<text x="425.7" y="121.4">14</text>
<text x="406.1" y="126.5">5</text>
<text x="406.1" y="131.6">7</text>
<text x="409.7" y="127.8">BIAS</text>
<text x="416.9" y="127.8">NR/SS</text>
<text x="425.7" y="131.6">6</text>
<text x="425.7" y="126.5">8</text>
<text x="400.9" y="134.7">50uA</text>
<text x="409.7" y="132.9">REF</text>
<text x="417.4" y="133.9" transform="rotate(-90 417.4 133.9)">PAD</text>
<text x="418.7" y="132.9">GND</text>
<text x="215.6" y="139.2">3</text>
<text x="219.2" y="140.5">RC</text>
<text x="246.3" y="140.5">-VOUT</text>
<text x="255.5" y="139.2">6</text>
<text x="416.1" y="138.7" transform="rotate(-90 416.1 138.7)">17</text>
<text x="188.7" y="154.2">D</text>
<text x="91.2" y="157">1</text>
<text x="94.7" y="158.3">VIN</text>
<text x="112.6" y="158.3">VOUT</text>
<text x="120.9" y="157">8</text>
<text x="154.7" y="157">4</text>
<text x="158.2" y="158.3">HYST</text>
<text x="169.9" y="158.3">OUT</text>
<text x="176.8" y="157">3</text>
<text x="185.9" y="157">G</text>
<text x="189" y="161.8">S</text>
<text x="91.2" y="162.1">2</text>
<text x="91.2" y="167.1">3</text>
<text x="94.7" y="163.4">NC</text>
<text x="115.6" y="163.4">NC</text>
<text x="120.9" y="167.1">6</text>
<text x="120.9" y="162.1">7</text>
<text x="154.7" y="162.1">5</text>
<text x="154.7" y="167.1">6</text>
<text x="158.2" y="163.4">OUTSET</text>
<text x="169.8" y="163.4">GND</text>
<text x="176.8" y="167.1">1</text>
<text x="176.8" y="162.1">2</text>
<text x="91.2" y="172.2">4</text>
<text x="94.7" y="168.4">NC</text>
<text x="94.7" y="173.5">CPSRR</text>
<text x="113.9" y="173.5">GND</text>
<text x="114.4" y="168.4">SNS</text>
<text x="120.9" y="172.2">5</text>
<text x="158.2" y="168.4">VDD</text>
<text x="170.6" y="168.4">SET</text>
<text x="104.9" y="174.5" transform="rotate(-90 104.9 174.5)">EP</text>
<text x="106.3" y="178.1" transform="rotate(-90 106.3 178.1)">9</text>
<text x="391.1" y="213.5">I=6.4A @ R=5mR : VR=32.0mV PR=205mW</text>
<text x="391.1" y="216">I=16.6A @ R=2mR : VR=33.2mV PR=551mW</text>
<text x="180.1" y="225.6">1</text>
<text x="183.6" y="226.9">VIN+</text>
<text x="207.4" y="226.9">VOUT+</text>
<text x="217.4" y="225.6">8</text>
<text x="317.2" y="225.6">2</text>
<text x="331.7" y="225.6">1</text>
<text x="217.4" y="233.2">7</text>
<text x="322.2" y="231.4" transform="rotate(-90 322.2 231.4)">3</text>
<text x="332.3" y="231.4" transform="rotate(-90 332.3 231.4)">4</text>
<text x="206.6" y="234.5">SENSE+</text>
<text x="258.6" y="235.9">1</text>
<text x="278.6" y="235.9">2</text>
<text x="422.6" y="238.3">11</text>
<text x="427.5" y="239.6">SENSE1+</text>
<text x="441.5" y="234.7" transform="rotate(-90 441.5 234.7)">2</text>
<text x="452.5" y="239.6">SCL</text>
<text x="458.7" y="238.3">4</text>
<text x="180.1" y="243.3">2</text>
<text x="183.6" y="244.6">RC</text>
<text x="209.8" y="244.6">TRIM</text>
<text x="217.4" y="243.3">6</text>
<text x="422.6" y="240.8">12</text>
<text x="422.6" y="245.9">13</text>
<text x="427.5" y="242.1">SENSE1-</text>
<text x="442.8" y="241.6" transform="rotate(-90 442.8 241.6)">VDD</text>
<text x="452.1" y="242.1">SDA</text>
<text x="458.7" y="240.8">5</text>
<text x="458.7" y="245.9">6</text>
<text x="422.6" y="248.4">14</text>
<text x="427.5" y="247.2">SENSE2+</text>
<text x="427.5" y="249.7">SENSE2-</text>
<text x="446.6" y="247.2">ADDRSEL</text>
<text x="458.7" y="251">1</text>
<text x="207.4" y="254.8">SENSE-</text>
<text x="217.4" y="253.5">5</text>
<text x="257.7" y="256.9">4</text>
<text x="279.5" y="256.9">3</text>
<text x="423.9" y="256">7</text>
<text x="423.9" y="253.5">8</text>
<text x="427.5" y="257.3">SENSE3-</text>
<text x="427.5" y="254.8">SENSE3+</text>
<text x="441" y="252.3">SLOW/ALERT1</text>
<text x="442" y="254.8">GPIO/ALERT2</text>
<text x="458.7" y="253.5">15</text>
<text x="91.2" y="261.1">1</text>
<text x="101.6" y="262.4">A</text>
<text x="110.3" y="262.4">C</text>
<text x="118.4" y="261.1">4</text>
<text x="180.1" y="261.1">3</text>
<text x="183.6" y="262.4">VIN-</text>
<text x="208.2" y="262.4">VOUT-</text>
<text x="217.4" y="261.1">4</text>
<text x="422.6" y="261.1">10</text>
<text x="423.9" y="263.7">9</text>
<text x="427.5" y="262.4">SENSE4+</text>
<text x="448.3" y="259.9">PWRDN</text>
<text x="458.7" y="258.6">16</text>
<text x="458.7" y="263.7">17</text>
<text x="134.4" y="265.7" transform="rotate(-90 134.4 265.7)">2</text>
<text x="427.5" y="265">SENSE4-</text>
<text x="441.5" y="269.5" transform="rotate(-90 441.5 269.5)">3</text>
<text x="442.8" y="265.9" transform="rotate(-90 442.8 265.9)">GND</text>
<text x="453.8" y="265">EP</text>
<text x="91.2" y="273.8">2</text>
<text x="101.6" y="275.1">C</text>
<text x="110.5" y="275.1">E</text>
<text x="118.4" y="273.8">3</text>
<text x="134.4" y="274.1" transform="rotate(-90 134.4 274.1)">1</text>
<text x="265.7" y="344.9">1</text>
<text x="265.7" y="347.5">2</text>
<text x="407.4" y="360.7">COMPANY:</text>
<text x="407.4" y="373.4">TITLE:</text>
<text x="343.9" y="382.3">DRAWN:</text>
<text x="382" y="382.3">DATED:</text>
<text x="343.9" y="392.4">CHECKED:</text>
<text x="382" y="392.4">DATED:</text>
<text x="417.8" y="393.7">CODE:</text>
<text x="442" y="393.7">SIZE:</text>
<text x="478.8" y="393.7">DRAWING NO:</text>
<text x="523.2" y="393.7">REV:</text>
<text x="343.9" y="402.6">QUALITY CONTROL:</text>
<text x="382" y="402.6">DATED:</text>
<text x="343.9" y="412.7">RELEASED:</text>
<text x="382" y="412.7">DATED:</text>
<text x="407.7" y="416.6">SCALE:</text>
<text x="488.9" y="416.6">SHEET:</text>
<text x="499" y="416.6">OF</text>
</g>
<g font-size="2.3" fill="#f00">
<text x="394.7" y="84.6">D3V6</text>
<text x="479.8" y="92.7">D3V3</text>
<text x="36.5" y="104.9">VIN+</text>
<text x="37.3" y="122.7">VIN-</text>
<text x="349" y="214.2">T3V0</text>
<text x="464.5" y="212.1">D3V3</text>
<text x="397.9" y="238.8">3V6-REGOUT-SENSE</text>
<text x="493.8" y="239.6">SCL</text>
<text x="406.2" y="241.3">D3V6-SENSE</text>
<text x="493.8" y="242.1">SDA</text>
<text x="397.9" y="246.4">3V3-REGOUT-SENSE</text>
<text x="406.2" y="248.9">D3V3-SENSE</text>
<text x="402.2" y="254">3V0-OUT-SENSE</text>
<text x="406.5" y="256.5">T3V0-SENSE</text>
<text x="37.4" y="262.1">ANALOG_PWR_EN</text>
<text x="271.5" y="328.9">D3V3</text>
</g>
<g font-size="2.3" fill="#000080">
<text x="229.4" y="95.6">CCG304803S</text>
<text x="234.8" y="93.5">U1</text>
<text x="134.9" y="101.1">L1</text>
<text x="343.2" y="101.6">L3</text>
<text x="360.9" y="99.9">R0612-4TERM</text>
<text x="365.6" y="97.3">R330</text>
<text x="411.9" y="99.9">TPS7A57</text>
<text x="415.1" y="97.3">U9</text>
<text x="457.5" y="99.9">R0612-4TERM</text>
<text x="462.1" y="97.3">R331</text>
<text x="493.3" y="100.6">TP3</text>
<text x="133.4" y="107.3">10uH</text>
<text x="341.7" y="106.8">10uH</text>
<text x="439.4" y="108">R105</text>
<text x="276.9" y="112.8">C9</text>
<text x="292.1" y="112.8">C10</text>
<text x="337.8" y="112.8">C11</text>
<text x="349.5" y="112.8">C37</text>
<text x="365.9" y="110">5mR</text>
<text x="439.4" y="110.1">10K</text>
<text x="462.5" y="110">5mR</text>
<text x="485.1" y="113">R35</text>
<text x="489.3" y="109.3">TESTPOINT</text>
<text x="112.8" y="116.4">C6</text>
<text x="112.8" y="119">2.2uF</text>
<text x="125.5" y="116.8">C3</text>
<text x="125.5" y="119">120uF</text>
<text x="135.1" y="119.4">R45</text>
<text x="150.9" y="116.8">C4</text>
<text x="150.9" y="119">120uF</text>
<text x="166.1" y="116.4">C7</text>
<text x="166.1" y="119">4.7uF</text>
<text x="262.4" y="115.7" transform="rotate(-90 262.4 115.7)">R6</text>
<text x="267.5" y="116.3" transform="rotate(-90 267.5 116.3)">DNI</text>
<text x="276.9" y="115.3">22uF</text>
<text x="292.1" y="115.3">22uF</text>
<text x="337.8" y="115.3">22uF</text>
<text x="343.4" y="119.4">R47</text>
<text x="348.4" y="115.3">10uF</text>
<text x="375.1" y="117.9">100uF</text>
<text x="377.4" y="115.3">C17</text>
<text x="390.7" y="115.3">C34</text>
<text x="390.7" y="117.9">10uF</text>
<text x="485.1" y="115.2">330R</text>
<text x="438.6" y="125.5">100uF</text>
<text x="440.9" y="122.9">C12</text>
<text x="454.2" y="122.9">C8</text>
<text x="454.2" y="125.5">0.1uF</text>
<text x="135.8" y="126.1">0R</text>
<text x="262.4" y="130.9" transform="rotate(-90 262.4 130.9)">R5</text>
<text x="344.1" y="126.1">0R</text>
<text x="486.2" y="131.1">D2</text>
<text x="267.5" y="132.6" transform="rotate(-90 267.5 132.6)">17.2K</text>
<text x="390.9" y="135.9">R104</text>
<text x="439.4" y="132.1">C14</text>
<text x="439.4" y="134.6">4.7uF</text>
<text x="486.2" y="133.7">LED SMD</text>
<text x="390.1" y="138">66.5K</text>
<text x="493.3" y="138.7">TP4</text>
<text x="489.3" y="147.4">TESTPOINT</text>
<text x="94.6" y="153.9">REG LINEAR 5V 25MA</text>
<text x="105.2" y="151.4">U3</text>
<text x="157.8" y="154.4">MCP9510HT</text>
<text x="158.1" y="151.5">U4</text>
<text x="229.6" y="154">DNI</text>
<text x="236" y="154">C15</text>
<text x="191.5" y="157">Q2</text>
<text x="191.5" y="159.6">TN5335K1-G</text>
<text x="234.8" y="162.6">R8</text>
<text x="134.1" y="168.7">C35</text>
<text x="134.1" y="171.2">10uF</text>
<text x="234.2" y="169.3">DNI</text>
<text x="75.7" y="176.3">C16</text>
<text x="75.7" y="178.8">1uF</text>
<text x="171.7" y="178.7">41.2K</text>
<text x="175.1" y="176.5">R7</text>
<text x="85.9" y="181.4">C18</text>
<text x="85.9" y="183.9">0.1uF</text>
<text x="136.9" y="183.9">0.1uF</text>
<text x="137.4" y="181.4">C110</text>
<text x="197.9" y="220">U5</text>
<text x="317.8" y="221.8">R0612-4TERM</text>
<text x="322.4" y="219.2">R332</text>
<text x="341.9" y="221.8">TESTPOINT</text>
<text x="345.4" y="219.2">TP13</text>
<text x="112" y="223">L5</text>
<text x="300" y="223.5">L7</text>
<text x="469.9" y="224.3">C289</text>
<text x="469.9" y="226.9">0.1uF</text>
<text x="110.5" y="229.2">10uH</text>
<text x="298.5" y="228.7">10uH</text>
<text x="322.8" y="231.9">2mR</text>
<text x="340.4" y="232.4">R311</text>
<text x="89.9" y="238.3">C19</text>
<text x="102.6" y="238.8">C21</text>
<text x="128" y="238.8">C22</text>
<text x="153.4" y="238.3">C24</text>
<text x="226.9" y="238.3" transform="rotate(-90 226.9 238.3)">R10</text>
<text x="231.9" y="238.3" transform="rotate(-90 231.9 238.3)">DNI</text>
<text x="340.4" y="234.5">249R</text>
<text x="447" y="234.9">U105</text>
<text x="89.9" y="240.9">2.2uF</text>
<text x="102.6" y="240.9">120uF</text>
<text x="112.3" y="241.3">R46</text>
<text x="128" y="240.9">120uF</text>
<text x="153.4" y="240.9">4.7uF</text>
<text x="241.3" y="244.9">C27</text>
<text x="251.5" y="244.9">C28</text>
<text x="292.1" y="244.9">C29</text>
<text x="305" y="244.9">C115</text>
<text x="341.4" y="245.4">D14</text>
<text x="112.9" y="248">0R</text>
<text x="241.3" y="247.4">22uF</text>
<text x="251.5" y="247.4">22uF</text>
<text x="292.1" y="247.4">22uF</text>
<text x="305.3" y="247.4">10uF</text>
<text x="341.4" y="248">LED SMD</text>
<text x="464.5" y="251.5">R312</text>
<text x="464.5" y="246.4">R329</text>
<text x="475" y="251.5">10K</text>
<text x="475" y="246.4">3.24K</text>
<text x="94" y="256.5">U6</text>
<text x="226.8" y="253.5" transform="rotate(-90 226.8 253.5)">R11</text>
<text x="232" y="254.5" transform="rotate(-90 232 254.5)">1.21K</text>
<text x="464.5" y="254">R327</text>
<text x="475" y="254">10K</text>
<text x="74.8" y="259.8">R9</text>
<text x="94" y="259.1">TCLT1009</text>
<text x="300.2" y="259.1">R48</text>
<text x="464.5" y="259.1">R328</text>
<text x="475" y="259.1">10K</text>
<text x="73.5" y="265">249R</text>
<text x="139.7" y="268.3">J1</text>
<text x="193.9" y="269.3">PKU5510S</text>
<text x="300.9" y="265.8">0R</text>
<text x="345.4" y="267.5">TP14</text>
<text x="447" y="269.6">PAC1944T-E4MX</text>
<text x="484.4" y="269.8">C288</text>
<text x="139.7" y="270.9">JMP2</text>
<text x="208.8" y="274.3">C33</text>
<text x="341.9" y="270">TESTPOINT</text>
<text x="484.4" y="272.4">10uF</text>
<text x="190.3" y="279.4">C254</text>
<text x="207.9" y="281">4.7nF</text>
<text x="190.5" y="286.1">10nF</text>
<text x="215.7" y="284.5">C255</text>
<text x="198" y="289.6">C256</text>
<text x="215.9" y="291.2">10nF</text>
<text x="197.7" y="296.3">2.2nF</text>
<text x="259.8" y="340.4">J17</text>
<text x="255.2" y="342.9">HEADER2X1</text>
<text x="276.9" y="359.4">R131</text>
<text x="276.9" y="361.5">4.75K</text>
</g>
</svg>
